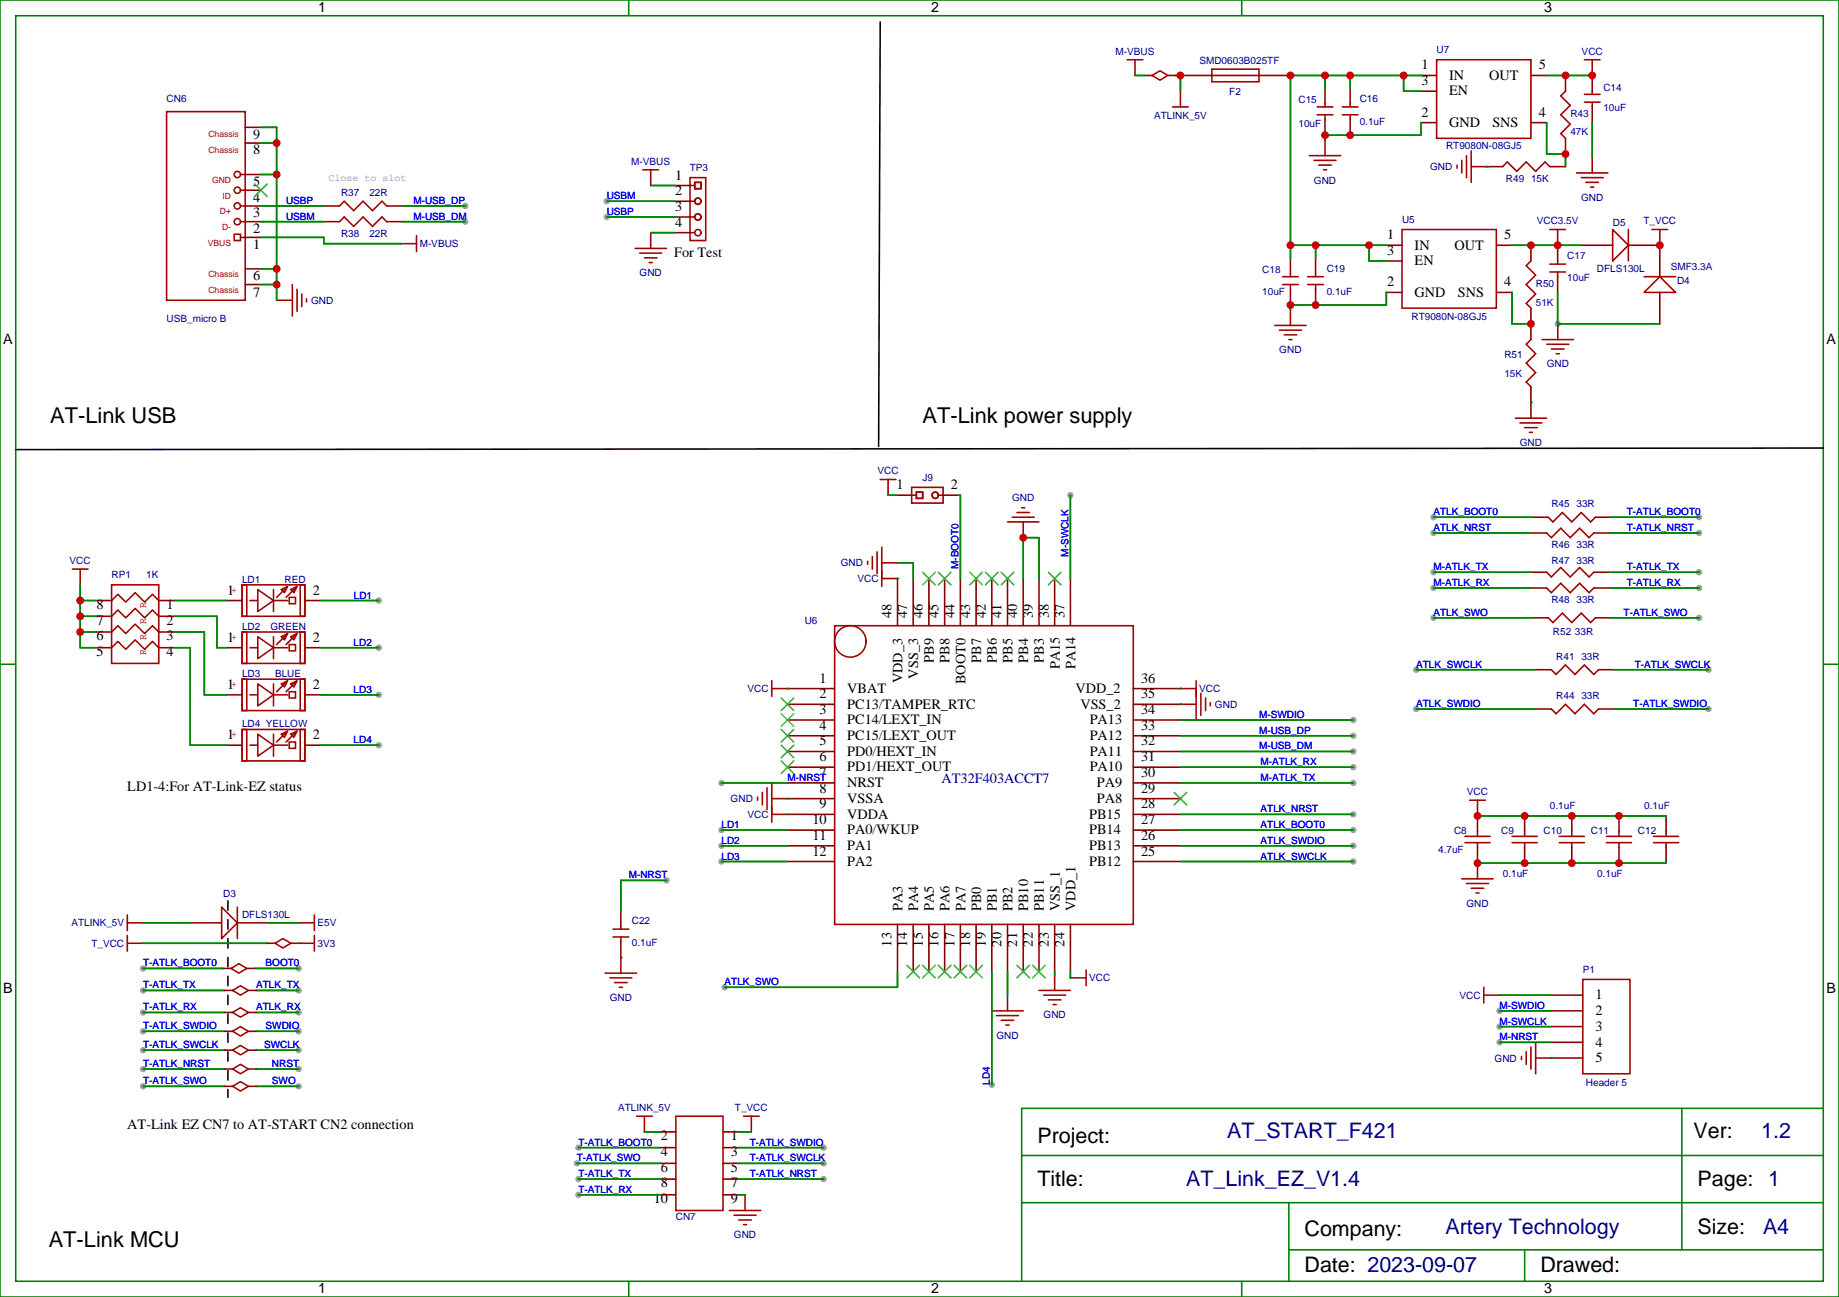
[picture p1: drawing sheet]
<svg xmlns="http://www.w3.org/2000/svg" width="413mm" height="291mm" viewBox="0 0 413 291" stroke-linecap="round" stroke-linejoin="round" font-family="sans-serif">
<g fill="#999">
<circle cx="85" cy="134.8" r=".71"/>
<circle cx="85" cy="145.3" r=".71"/>
<circle cx="85" cy="155.9" r=".71"/>
<circle cx="303.7" cy="168.6" r=".71"/>
<circle cx="303.7" cy="165.1" r=".71"/>
<circle cx="303.7" cy="161.6" r=".71"/>
<circle cx="303.7" cy="182.7" r=".71"/>
<circle cx="303.7" cy="189.8" r=".71"/>
<circle cx="303.7" cy="172.2" r=".71"/>
<circle cx="303.7" cy="175.7" r=".71"/>
<circle cx="303.7" cy="186.3" r=".71"/>
<circle cx="303.7" cy="193.3" r=".71"/>
<circle cx="161.9" cy="175.7" r=".71"/>
<circle cx="149.6" cy="197.6" r=".71"/>
<circle cx="85" cy="167.2" r=".71"/>
<circle cx="383.5" cy="150.3" r=".71"/>
<circle cx="383.5" cy="159.1" r=".71"/>
<circle cx="317.9" cy="150.3" r=".71"/>
<circle cx="317.9" cy="159.1" r=".71"/>
<circle cx="161.9" cy="193.3" r=".71"/>
<circle cx="161.9" cy="189.8" r=".71"/>
<circle cx="161.9" cy="186.3" r=".71"/>
<circle cx="240.2" cy="111.1" r=".71"/>
<circle cx="336.6" cy="226.8" r=".71"/>
<circle cx="336.6" cy="230.4" r=".71"/>
<circle cx="336.6" cy="233.9" r=".71"/>
<circle cx="184.9" cy="257.5" r=".71"/>
<circle cx="184.9" cy="264.6" r=".71"/>
<circle cx="129.8" cy="257.5" r=".71"/>
<circle cx="184.9" cy="261.1" r=".71"/>
<circle cx="129.8" cy="268.1" r=".71"/>
<circle cx="129.8" cy="264.6" r=".71"/>
<circle cx="67" cy="217.3" r=".71"/>
<circle cx="32.1" cy="217.3" r=".71"/>
<circle cx="67" cy="222.2" r=".71"/>
<circle cx="32.1" cy="222.2" r=".71"/>
<circle cx="67" cy="227.2" r=".71"/>
<circle cx="32.1" cy="227.2" r=".71"/>
<circle cx="67" cy="231.4" r=".71"/>
<circle cx="32.1" cy="231.4" r=".71"/>
<circle cx="32.1" cy="235.7" r=".71"/>
<circle cx="67" cy="235.7" r=".71"/>
<circle cx="67" cy="239.9" r=".71"/>
<circle cx="32.1" cy="239.9" r=".71"/>
<circle cx="104.4" cy="46.2" r=".71"/>
<circle cx="104.4" cy="49.7" r=".71"/>
<circle cx="136.2" cy="48.7" r=".71"/>
<circle cx="136.2" cy="45.2" r=".71"/>
<circle cx="129.5" cy="261.1" r=".71"/>
<circle cx="67" cy="243.8" r=".71"/>
<circle cx="162.6" cy="221.5" r=".71"/>
<circle cx="222.6" cy="243.4" r=".71"/>
<circle cx="32.1" cy="243.8" r=".71"/>
<circle cx="381.3" cy="119.6" r=".71"/>
<circle cx="381.4" cy="128.4" r=".71"/>
<circle cx="381.4" cy="131.9" r=".71"/>
<circle cx="321.7" cy="116.1" r=".71"/>
<circle cx="321.7" cy="119.6" r=".71"/>
<circle cx="321.7" cy="128.4" r=".71"/>
<circle cx="321.7" cy="131.9" r=".71"/>
<circle cx="381.4" cy="116.1" r=".71"/>
<circle cx="381.4" cy="138.6" r=".71"/>
<circle cx="321.7" cy="138.6" r=".71"/>
<circle cx="349.6" cy="72.7" r=".71"/>
</g>
<g fill="none" stroke="#a10000" stroke-width=".35">
<path d="M253 13.4h3.5M254.7 13.4v3.5M272 15.5h10.6v2.8h-10.6zM272 16.9h10.6M322.4 13.4h21.2v17.6h-21.2zM355.6 13.4h3.5M357.4 13.4v3.5M37.4 25h17.6v42.4h-17.6zM54 39.2h1M144.3 38.1h3.5M146 38.1v3.5M154.9 39.9h3.5v14.1h-3.5z"/>
<path d="M293.9 34.9h7M294.9 36h5M295.6 25.8h3.6M295.6 24h3.6M296 37h2.8M297 38.1h.7M297.4 23.3v.7M297.4 25.8v1M297.4 31.4v3.5M301.3 25.8h3.5M301.3 24h3.5M303 23.3v.7"/>
<path d="M303 25.8v1M327 37v.7M328.1 36v2.8M329.1 34.9v5M330.2 37.4h3.5M330.2 33.9v7M337.3 37.4l1-1.1 2.1 2.2 2.1-2.2 2.2 2.2 2.1-2.2 1 1.1M351.4 20.5l-1.1 1 2.1 2.1-2.1 2.2 2.1 2.1-2.1 2.1 1.1 1M353.8 38.8h7.1M354.9 39.9h4.9M355.6 22.9h3.5M355.6 21.2h3.5"/>
<path d="M357.4 20.5v.7M357.4 22.9v1.1M357.4 35.3v3.5M52.6 52.6h1.4v1.4h-1.4zM54 42.7h1M54 46.2h1M54 49.7h1M54 53.3h1M76.2 49.7l1.1-1 2.1 2.1 2.1-2.1 2.1 2.1 2.1-2.1 1.1 1M76.2 46.2l1.1-1 2.1 2.1 2.1-2.1 2.1 2.1 2.1-2.1 1.1 1M90 54.7h3.5M93.5 52.9v3.5"/>
<path d="M142.5 55.7h7.1M143.6 56.8h4.9M144.6 57.9h2.9M145.7 58.9h.7M146 52.2v3.5M154.9 41.6h1M154.9 45.2h1M154.9 48.7h1M154.9 52.2h1M155.9 40.9h1.4v1.4h-1.4zM314.7 51.5h21.1v17.6h-21.1zM343.6 58.6l-1.1 1 2.2 2.1-2.2 2.2 2.2 2.1-2.2 2.1 1.1 1"/>
<path d="M347.8 59.3h3.6M347.8 51.5h3.6M349.6 51.5v3.5M349.6 58.6v.7M356 40.9h2.8M357 42h.7M361.9 51.5l3.6 3.5-3.6 3.6zM365.5 51.5v7.1M370.8 51.5h3.5M372.5 51.5v3.5M62.1 67.4h3.5M65.6 63.9v7"/>
<path d="M66.7 64.9v4.9M67.7 66v2.8M68.8 67v.7M286.1 73h7.1M287.2 74.1h4.9M287.9 63.9h3.5M287.9 62.1h3.5M288.2 75.1h2.8M289.3 76.2h.7M289.6 61.4v.7M289.6 63.9v1M289.6 69.5v3.5"/>
<path d="M293.5 63.9h3.5M293.5 62.1h3.5M295.3 61.4v.7M295.3 63.9v1M343.6 76.2l-1.1 1.1 2.2 2.1-2.2 2.1 2.2 2.1-2.2 2.1 1.1 1.1M346.1 76.2h7.1M347.2 77.3h4.9M347.8 61h3.6M348.2 78.3h2.8M349.3 79.4h.7M349.6 61v1.1M349.6 72.7v3.5"/>
<path d="M369 65.6l3.5-3.5 3.6 3.5zM369 62.1h7.1M340.1 93.8h7M341.1 94.9h5M342.2 96h2.8M343.3 97h.7M343.6 90.3v3.5M197.6 107.6h3.5M199.3 107.6v3.5M204.6 109.4h7.1v3.5h-7.1zM204.6 111.1h1.1M205.7 110.4h1.4v1.4h-1.4z"/>
<path d="M210.6 111.1h1.1M226.1 117.1h7.1M227.2 116.1h4.9M228.2 115h2.9M229.3 113.9h.7M229.7 117.1v3.5M16.2 127.7h3.6M18 127.7v3.5M25 131.2h10.6v17.7h-10.6zM25 134.8l1.5-1.5 1.7 1.8 2.1-2.1 2.2 2.1 1.7-1.8 1.4 1.5M25 138.3l1.5-1.4 1.7 1.7 2.1-2.1 2.2 2.1 1.7-1.7 1.4 1.4M54.3 131.2h14.1v7.1h-14.1z"/>
<path d="M54.3 131.2h1.1v7.1h-1.1zM56.1 134.8h1.8M57.9 132.3l3.5 2.5-3.5 2.4zM61.4 132.3v4.9M61.4 134.8h3.2M63.1 132.3l1.5-.7-.7 1.4zM64.2 131.9l-2.1 2.2M64.9 134.1h1.4v1.4h-1.4zM65.3 132.3l1.4-.7-.7 1.4zM66.3 131.9l-2.1 2.2M67.4 131.2h1v7.1h-1zM194.7 125.9v.7"/>
<path d="M195.8 124.9v2.8M196.8 123.8v5M197.9 129.8h3.5M197.9 122.8v8.8M197.9 126.3h3.5M25 141.8l1.5-1.4 1.7 1.8 2.1-2.1 2.2 2.1 1.7-1.8 1.4 1.4M25 145.3l1.5-1.4 1.7 1.8 2.1-2.1 2.2 2.1 1.7-1.8 1.4 1.4M54.3 141.8h14.1v7.1h-14.1zM54.3 141.8h1.1v7.1h-1.1zM54.3 152.4h14.1v7.1h-14.1zM54.3 152.4h1.1v7.1h-1.1zM56.1 145.3h1.8"/>
<path d="M56.1 155.9h1.8M57.9 142.9l3.5 2.4-3.5 2.5zM57.9 153.5l3.5 2.4-3.5 2.5zM61.4 142.9v4.9M61.4 153.5v4.9M61.4 145.3h3.2M61.4 155.9h3.2M63.1 142.9l1.5-.7-.7 1.4zM63.1 153.5l1.5-.7-.7 1.4zM64.2 142.5l-2.1 2.1M64.2 153.1l-2.1 2.1M64.9 144.6h1.4v1.4h-1.4z"/>
<path d="M64.9 155.2h1.4v1.4h-1.4zM65.3 142.9l1.4-.7-.7 1.4zM65.3 153.5l1.4-.7-.7 1.4zM66.3 142.5l-2.1 2.1M66.3 153.1l-2.1 2.1M67.4 141.8h1v7.1h-1zM67.4 152.4h1v7.1h-1zM173.2 154.5h3.5M173.2 152.8v3.5M187.3 140.4h67.1v67h-67.1zM264.9 154.5h3.6M264.9 158h3.6"/>
<path d="M268.5 152.8v8.8M269.5 155.6v4.9M270.6 156.6v2.9M271.6 157.7v.7M348.2 150.3l1 1 2.2-2.1 2.1 2.1 2.1-2.1 2.1 2.1 1.1-1M348.2 159.1l1 1.1 2.2-2.2 2.1 2.2 2.1-2.2 2.1 2.2 1.1-1.1M54.3 163.7h14.1v7h-14.1zM54.3 163.7h1.1v7h-1.1zM56.1 167.2h1.8M57.9 164.7l3.5 2.5-3.5 2.5zM61.4 164.7v5M61.4 167.2h3.2"/>
<path d="M63.1 164.7l1.5-.7-.7 1.5zM64.2 164.4l-2.1 2.1M64.9 166.5h1.4v1.4h-1.4zM65.3 164.7l1.4-.7-.7 1.5zM66.3 164.4l-2.1 2.1M67.4 163.7h1v7h-1zM170 178.9v.7M171.1 177.8v2.8M172.2 176.7v5M173.2 175.7v8.8M173.2 179.2h3.5M329.8 179.6h3.6"/>
<path d="M331.6 179.6v3.5M173.2 182.7h3.5M339.4 187.7h5.6M339.4 189.1h5.6M342.2 186.6v1.1M342.2 189.1v1M350 187.7h5.6M350 189.1h5.6M352.8 186.6v1.1M352.8 189.1v1M360.5 187.7h5.7M360.5 189.1h5.7"/>
<path d="M363.4 186.6v1.1M363.4 189.1v1M371.1 187.7h5.7M371.1 189.1h5.7M373.9 186.6v1.1M373.9 189.1v1M28.6 211.7h3.5M28.6 205.3v3.5M28.6 209.9v3.5M28.6 207.1h3.5M49.7 203.6l3.6 3.5-3.6 3.5zM53.3 203.6v7"/>
<path d="M67 211.7h3.6M67 207.1h3.6M70.6 205.3v3.5M70.6 209.9v3.5M135.8 218.4h7.1M136.9 219.4h4.9M137.6 210.3h3.5M137.6 208.5h3.5M139.3 207.8v.7M139.3 210.3v1M139.3 214.8v3.6M236.7 218.7v3.5"/>
<path d="M240.2 219.4h3.6M243.8 217.7v3.5M355.2 219.8h10.6v21.1h-10.6zM137.9 220.5h2.9M139 221.5h.7M222.6 226.8h7.1M223.7 227.9h4.9M224.7 229h2.8M225.8 230h.7M226.1 223.3v3.5M233.2 222.2h7M234.2 223.3h5"/>
<path d="M235.3 224.4h2.8M236.4 225.4h.7M333 223.3h3.5M333 221.5v3.6M341.5 237.1v.7M342.5 236v2.8M343.6 234.9v5M344.7 237.4h3.5M344.7 233.9v7M142.9 250.5h3.5M144.6 250.5v3.5M151.7 250.5h10.6v21.1h-10.6z"/>
<path d="M166.9 250.5h3.5M168.6 250.5v3.5M163.7 271.6h7M164.7 272.7h5M165.8 273.8h2.8M166.9 274.8h.7M167.2 268.1v3.5"/>
<circle cx="53.3" cy="39.2" r=".71"/>
<circle cx="53.3" cy="42.7" r=".71"/>
<circle cx="53.3" cy="46.2" r=".71"/>
<circle cx="53.3" cy="49.7" r=".71"/>
<circle cx="156.6" cy="45.2" r=".71"/>
<circle cx="156.6" cy="48.7" r=".71"/>
<circle cx="156.6" cy="52.2" r=".71"/>
<circle cx="209.9" cy="111.1" r=".71"/>
<circle cx="190.9" cy="143.9" r="3.5"/>
</g>
<g fill="none" stroke="#870000" stroke-width=".35">
<path d="M254.7 16.9h.1M264.9 16.9h7.1M282.6 16.9h7M297.4 19.8v3.5M303 19.8v3.5M318.9 16.9h3.5M343.6 16.9h3.5M351.4 16.9v3.6M357.4 16.9h.1M357.4 16.9v3.6M55 32.1h3.6M55 28.6h3.6"/>
<path d="M55 39.2h3.6M297.4 31.4h.1M297.4 26.8v3.5M303 26.8v3.5M318.9 27.5h3.5M318.9 20.5h3.5M333.7 37.4h3.6M333.7 37.4h.1M343.6 27.5h3.5M347.8 37.4h3.6M351.4 31v3.6M357.4 35.3h.1"/>
<path d="M357.4 24v3.5M55 53.3h3.6M55 49.7h3.6M55 46.2h3.6M55 42.7h3.6M72.7 49.7h3.5M72.7 46.2h3.5M86.8 49.7h3.5M86.8 46.2h3.5M90 54.7h.1M146 52.2h.1M146 41.6h.1"/>
<path d="M151.3 41.6h3.6M151.3 45.2h3.6M151.3 48.7h3.6M151.3 52.2h3.6M289.6 57.9v3.5M295.3 57.9v3.5M311.1 55h3.6M311.1 58.6h3.6M335.8 55h3.6M343.6 55v3.6M349.6 55v3.6M349.6 55h.1"/>
<path d="M354.9 55h7M365.5 55h7v7.1M55 60.3h3.6M55 63.9h3.6M62.1 67.4h.1M289.6 69.5h.1M289.6 64.9v3.5M295.3 64.9v3.5M311.1 65.6h3.6M335.8 65.6h3.6M343.6 69.1v7.1M349.6 62.1v3.5"/>
<path d="M349.6 72.7h.1M372.5 65.6v7.1M343.6 90.3h.1M343.6 86.8v3.5M199.3 111.1h.1M201.1 111.1h3.5M211.7 111.1h3.5M18 131.2h.1M21.5 134.8h3.5M21.5 138.3h3.5M35.6 134.8h3.6M35.6 138.3h3.6"/>
<path d="M50.8 134.8h3.5M68.4 134.8h3.6M201.4 126.3h.1M201.4 129.8v10.6M205 129.8v10.6M208.5 129.8v10.6M212 129.8v10.6M215.5 129.8v10.6M219.1 129.8v10.6M222.6 129.8v10.6M226.1 129.8v10.6M229.7 120.6h.1"/>
<path d="M229.7 129.8v10.6M233.2 129.8v10.6M236.7 129.8v10.6M240.2 129.8v10.6M21.5 145.3h3.5M21.5 141.8h3.5M35.6 145.3h3.6M35.6 141.8h3.6M50.8 145.3h3.5M50.8 155.9h3.5M68.4 145.3h3.6M68.4 155.9h3.6"/>
<path d="M176.7 154.5h.1M176.7 154.5h10.6M176.7 158h10.6M254.4 154.5h10.5M254.4 158h10.5M264.9 154.5h.1M264.9 158h.1M344.7 150.3h3.5M344.7 159.1h3.5M358.8 150.3h3.5M358.8 159.1h3.5M50.8 167.2h3.5"/>
<path d="M68.4 167.2h3.6M176.7 179.2h.1M176.7 161.6h10.6M176.7 165.1h10.6M176.7 168.6h10.6M176.7 172.2h10.6M176.7 175.7h10.6M176.7 179.2h10.6M254.4 161.6h10.5M254.4 165.1h10.5M254.4 168.6h10.5M254.4 172.2h10.5"/>
<path d="M254.4 175.7h10.5M254.4 179.2h10.5M176.7 182.7h.1M176.7 182.7h10.6M176.7 186.3h10.6M176.7 189.8h10.6M176.7 193.3h10.6M254.4 182.7h10.5M254.4 186.3h10.5M254.4 189.8h10.5M254.4 193.3h10.5M331.6 183.1h.1"/>
<path d="M342.2 183.1v3.5M342.2 190.1v3.6M352.8 183.1v3.5M352.8 190.1v3.6M363.4 183.1v3.5M363.4 190.1v3.6M373.9 183.1v3.5M373.9 190.1v3.6M32.1 207.1h.1M32.1 211.7h.1M42.7 207.1h7M53.3 207.1h7"/>
<path d="M67 207.1h.1M67 211.7h.1M139.3 214.8h.1M139.3 204.3v3.5M139.3 211.3v3.5M201.4 207.4v10.6M205 207.4v10.6M208.5 207.4v10.6M212 207.4v10.6M215.5 207.4v10.6M219.1 207.4v10.6M222.6 207.4v10.6"/>
<path d="M226.1 207.4v10.6M229.7 207.4v10.6M233.2 207.4v10.6M236.7 218.7h.1M236.7 207.4v10.6M240.2 207.4v10.6M240.2 219.4h.1M226.1 223.3h.1M336.5 223.3h.1M348.2 237.4h.1M348.2 223.3h7M348.2 226.8h7"/>
<path d="M348.2 230.4h7M348.2 233.9h7M348.2 237.4h7M144.6 254h.1M148.2 254h3.5M148.2 257.5h3.5M162.3 254h3.5M162.3 257.5h3.5M168.6 254h.1M148.2 261.1h3.5M148.2 264.6h3.5M148.2 268.1h3.5"/>
<path d="M162.3 261.1h3.5M162.3 264.6h3.5M162.3 268.1h3.5M167.2 268.1h.1"/>
</g>
<g fill="none" stroke="#3c3" stroke-width=".35">
<path d="M57.1 41.3l2.9 2.8M60 41.3l-2.9 2.8M207.1 128.4l2.8 2.8M209.9 128.4l-2.8 2.8M210.6 128.4l2.8 2.8M213.4 128.4l-2.8 2.8M217.7 128.4l2.8 2.8M220.5 128.4l-2.8 2.8M221.2 128.4l2.8 2.8M224 128.4l-2.8 2.8M224.7 128.4l2.8 2.8M227.5 128.4l-2.8 2.8"/>
<path d="M235.3 128.4l2.8 2.8M238.1 128.4l-2.8 2.8M175.3 156.6l2.9 2.9M178.2 156.6l-2.9 2.9M175.3 160.2l2.9 2.8M175.3 163.7l2.9 2.8M175.3 167.2l2.9 2.8M175.3 170.7l2.9 2.9M178.2 160.2l-2.9 2.8M178.2 163.7l-2.9 2.8M178.2 167.2l-2.9 2.8M178.2 170.7l-2.9 2.9"/>
<path d="M263.5 177.8l2.8 2.8M266.3 177.8l-2.8 2.8M203.6 216.6l2.8 2.8M206.4 216.6l-2.8 2.8M207.1 216.6l2.8 2.8M209.9 216.6l-2.8 2.8M210.6 216.6l2.8 2.8M213.4 216.6l-2.8 2.8M214.1 216.6l2.9 2.8M217 216.6l-2.9 2.8M217.7 216.6l2.8 2.8M220.5 216.6l-2.8 2.8"/>
<path d="M228.2 216.6l2.9 2.8M231.1 216.6l-2.9 2.8M231.8 216.6l2.8 2.8M234.6 216.6l-2.8 2.8"/>
</g>
<path d="M51.2 202.1v44.1" fill="none" stroke="#000" stroke-width=".35" stroke-dasharray="2.1 2.1"/>
<g fill="none" stroke="#008700" stroke-width=".35">
<path d="M297.4 16.9v2.9M303 16.9v2.9M315 16.9v3.6h3.9M318.9 16.9h-29.3v41M347.1 16.9h10.3M58.6 39.2h3.5M58.6 28.6h3.5v38.8M58.6 32.1h3.5M318.9 27.5v2.8h-21.5v1.1M347.1 27.5v7.1h4.3v2.8M357.4 27.5v7.8M58.6 49.7h14.1"/>
<path d="M58.6 46.2h14.1M58.6 53.3h14.1v1.4h17.3M90.3 49.7h14.1M90.3 46.2h14.1M136.2 48.7h15.1M136.2 45.2h15.1M146 41.6h5.3M146 52.2h5.3M289.6 55h21.5M295.3 55v2.9M307.3 55v3.6h3.8M339.4 55h15.5"/>
<path d="M58.6 63.9h3.5M58.6 60.3h3.5M311.1 65.6v2.8h-21.5v1.1M339.4 65.6v7.1h4.2M349.6 65.6v7.1h22.9M215.2 111.1h.3v18.7M240.2 111.1v18.7M18 131.2v14.1h3.5M18 138.3h3.5M18 134.8h3.5M39.2 138.3h9.5v7h2.1M39.2 134.8h11.6"/>
<path d="M72 134.8h13M201.4 126.3h3.6v3.5M229.7 129.8v-9.2h3.5v9.2M18 141.8h3.5M39.2 141.8h6.7v14.1h4.9M39.2 145.3h3.5v21.9h8.1M72 145.3h13M72 155.9h13M317.9 150.3h26.8M317.9 159.1h26.8M362.3 150.3h21.2M362.3 159.1h21.2"/>
<path d="M72 167.2h13M161.9 175.7h14.8M264.9 168.6h38.8M264.9 165.1h38.8M264.9 161.6h38.8M264.9 172.2h38.8M264.9 175.7h38.8M149.6 197.6h-10.3v6.7M161.9 189.8h14.8M161.9 186.3h14.8M161.9 193.3h14.8M264.9 182.7h38.8"/>
<path d="M264.9 189.8h38.8M264.9 186.3h38.8M264.9 193.3h38.8M32.1 211.7h27.9M32.1 217.3h18M32.1 207.1h10.6M57.1 217.3h9.9M60.3 207.1h6.7M201.4 218v3.5h-38.8M222.6 218v25.4M226.1 218v5.3M236.7 218v.7"/>
<path d="M240.2 218v1.4M32.1 222.2h18.3M32.1 227.2h18.3M32.1 231.4h18.3M32.1 235.7h18.3M32.1 239.9h18.3M57.5 222.2h9.5M57.5 227.2h9.5M57.5 231.4h9.5M57.5 235.7h9.5M57.5 239.9h9.5M336.5 223.3h11.7"/>
<path d="M336.5 226.8h11.7M336.5 230.4h11.7M336.5 233.9h11.7M57.5 243.8h9.5M129.8 257.5h18.4M144.6 254h3.6M165.8 257.5h19.1M165.8 254h2.8M129.5 261.1h18.7M129.8 264.6h18.4M129.8 268.1h18.4M165.8 264.6h19.1"/>
<path d="M165.8 261.1h19.1M165.8 268.1h1.4"/>
</g>
<g fill="#008700">
<circle cx="348.2" cy="237.4" r=".18"/>
<circle cx="201.4" cy="129.8" r=".18"/>
<circle cx="264.9" cy="154.5" r=".18"/>
<circle cx="264.9" cy="158" r=".18"/>
<circle cx="139.3" cy="214.8" r=".18"/>
<circle cx="176.7" cy="154.5" r=".18"/>
<circle cx="372.5" cy="55" r=".18"/>
<circle cx="343.6" cy="90.3" r=".18"/>
<circle cx="333.7" cy="37.4" r=".18"/>
</g>
<path d="M32.1 243.8h18.3" fill="none" stroke="#008700" stroke-width=".35"/>
<g fill="#008700">
<circle cx="176.7" cy="182.7" r=".18"/>
<circle cx="176.7" cy="179.2" r=".18"/>
</g>
<path d="M263.2 24h3.5M264.9 20.5v3.5M61.7 211.7l1.8-1.1 1.8 1.1-1.8 1z" fill="none" stroke="#a10000" stroke-width=".35"/>
<path d="M264.9 20.5h.1M60 211.7h1.7M65.3 211.7h1.7" fill="none" stroke="#870000" stroke-width=".35"/>
<circle cx="67" cy="211.7" r=".18" fill="#008700"/>
<g fill="none" stroke="#a10000" stroke-width=".35">
<path d="M258.6 16.9l1.7-1 1.8 1-1.8 1.1zM347.1 119.6l1.1 1 2.1-2.1 2.1 2.1 2.1-2.1 2.2 2.1 1-1M347.5 116.1l1 1 2.2-2.1 2.1 2.1 2.1-2.1 2.1 2.1 1.1-1M347.1 128.4l1.1 1.1 2.1-2.1 2.1 2.1 2.1-2.1 2.2 2.1 1-1.1M347.1 131.9l1.1 1.1 2.1-2.1 2.1 2.1 2.1-2.1 2.2 2.1 1-1.1M347.5 138.6l1 1.1 2.2-2.1 2.1 2.1 2.1-2.1 2.1 2.1 1.1-1.1M328.1 197.2h7M328.8 187.7h5.6M328.8 189.1h5.6M329.1 198.3h5M330.2 199.3h2.8M331.6 186.6v1.1"/>
<path d="M331.6 189.1v1M331.6 193.7v3.5M51.9 217.3l1.7-1 1.8 1-1.8 1.1zM331.3 200.4h.7M52.2 222.2l1.8-1 1.7 1-1.7 1.1zM52.2 227.2l1.8-1.1 1.7 1.1-1.7 1zM52.2 231.4l1.8-1 1.7 1-1.7 1.1zM52.2 235.7l1.8-1.1 1.7 1.1-1.7 1zM52.2 239.9l1.8-1.1 1.7 1.1-1.7 1zM52.2 243.8l1.8-1.1 1.7 1.1-1.7 1z"/>
</g>
<g fill="none" stroke="#870000" stroke-width=".35">
<path d="M256.8 16.9h1.8M262.1 16.9h1.8M343.6 119.6h3.5M344 116.1h3.5M357.7 119.6h3.5M358.1 116.1h3.5M343.6 128.4h3.5M343.6 131.9h3.5M344 138.6h3.5M357.7 128.4h3.5M357.7 131.9h3.5M358.1 138.6h3.5"/>
<path d="M331.6 193.7h.1M331.6 183.1v3.5M331.6 190.1v3.6M50.1 217.3h1.8M55.4 217.3h1.7M50.4 222.2h1.8M50.4 227.2h1.8M50.4 231.4h1.8M50.4 235.7h1.8M50.4 239.9h1.8M55.7 222.2h1.8M55.7 227.2h1.8"/>
<path d="M55.7 231.4h1.8M55.7 235.7h1.8M55.7 239.9h1.8M50.4 243.8h1.8M55.7 243.8h1.8"/>
</g>
<g fill="none" stroke="#008700" stroke-width=".35">
<path d="M254.7 16.9h2.1M263.9 16.9h1v3.6M199.3 111.1h1.8M321.7 119.6h21.9M321.7 116.1h22.3M361.2 119.6h20.1M361.6 116.1h19.8M321.7 128.4h21.9M321.7 131.9h21.9M321.7 138.6h22.3M361.2 128.4h20.2M361.2 131.9h20.2"/>
<path d="M361.6 138.6h19.8M331.6 183.1h42.3M331.6 193.7h42.3"/>
</g>
<g fill="none" stroke="#008000" stroke-width=".35">
<path d="M0 0h412.7v291h-412.7zM3.5 3.5h405.7v284h-405.7zM141.1 0v3.5M278.7 0v3.5M0 149h3.5M409.2 149h3.5M377.5 248.7v31.8M409.2 259.3h-179.9v10.6M409.2 248.7h-179.9v10.6M289.3 269.9v17.6M409.2 269.9h-179.9v17.6M141.1 287.5v3.5"/>
<path d="M278.7 287.5v3.5M289.3 280.5h119.9M342.2 280.5v7"/>
</g>
<path d="M197.6 4.9l-.4 95.3M409.2 100.5l-405.7 .4" fill="none" stroke="#000" stroke-width=".35"/>
<g fill="#c00">
<circle cx="18" cy="141.8" r=".88"/>
<circle cx="18" cy="138.3" r=".88"/>
<circle cx="18" cy="134.8" r=".88"/>
<circle cx="307.3" cy="55" r=".88"/>
<circle cx="295.3" cy="55" r=".88"/>
<circle cx="289.6" cy="55" r=".88"/>
<circle cx="315" cy="16.9" r=".88"/>
<circle cx="303" cy="16.9" r=".88"/>
<circle cx="297.4" cy="16.9" r=".88"/>
<circle cx="289.6" cy="16.9" r=".88"/>
<circle cx="303" cy="30.3" r=".88"/>
<circle cx="297.4" cy="30.3" r=".88"/>
<circle cx="351.4" cy="16.9" r=".88"/>
<circle cx="357.4" cy="16.9" r=".88"/>
<circle cx="295.3" cy="68.4" r=".88"/>
<circle cx="289.6" cy="68.4" r=".88"/>
<circle cx="343.6" cy="55" r=".88"/>
<circle cx="349.6" cy="55" r=".88"/>
<circle cx="229.7" cy="120.6" r=".88"/>
<circle cx="62.1" cy="63.9" r=".88"/>
<circle cx="62.1" cy="39.2" r=".88"/>
<circle cx="62.1" cy="32.1" r=".88"/>
<circle cx="62.1" cy="60.3" r=".88"/>
<circle cx="343.6" cy="72.7" r=".88"/>
<circle cx="351.4" cy="34.6" r=".88"/>
<circle cx="372.5" cy="55" r=".88"/>
<circle cx="264.9" cy="16.9" r=".88"/>
<circle cx="363.4" cy="183.1" r=".88"/>
<circle cx="352.8" cy="183.1" r=".88"/>
<circle cx="342.2" cy="183.1" r=".88"/>
<circle cx="331.6" cy="183.1" r=".88"/>
<circle cx="331.6" cy="193.7" r=".88"/>
<circle cx="342.2" cy="193.7" r=".88"/>
<circle cx="352.8" cy="193.7" r=".88"/>
<circle cx="363.4" cy="193.7" r=".88"/>
</g>
<g font-size="4.9">
<text x="11.3" y="95">AT-Link USB</text>
<text x="207.1" y="95">AT-Link power supply</text>
<text x="10.9" y="279.9">AT-Link MCU</text>
</g>
<g font-size="4.8">
<text x="232.8" y="256.6">Project:</text>
<text x="380.1" y="255.4">Ver:</text>
<text x="232.8" y="266">Title:</text>
<text x="381" y="266">Page: 1</text>
<text x="292.8" y="277.4">Company:</text>
<text x="381" y="277">Size:</text>
<text x="292.8" y="285.4">Date: 2023-09-07</text>
<text x="345.7" y="285.4">Drawed:</text>
</g>
<g font-size="4.8" fill="#000080">
<text x="275.5" y="255.4">AT_START_F421</text>
<text x="395.3" y="255.4">1.2</text>
<text x="266.2" y="266">AT_Link_EZ_V1.4</text>
<text x="324.4" y="277">Artery Technology</text>
<text x="395.7" y="277">A4</text>
</g>
<g font-size="3.2">
<text x="71.4" y="2.7">1</text>
<text x="209" y="2.7">2</text>
<text x="346.6" y="2.7">3</text>
<text x="319.1" y="15.6">1</text>
<text x="325.3" y="17.9">IN</text>
<text x="334.2" y="17.9">OUT</text>
<text x="345.4" y="15.6">5</text>
<text x="319.1" y="19.1">3</text>
<text x="325.3" y="21.4">EN</text>
<text x="319.1" y="26.2">2</text>
<text x="325.3" y="28.5">GND</text>
<text x="334.9" y="28.5">SNS</text>
<text x="345.4" y="26.2">4</text>
<text x="56.8" y="34.6">8</text>
<text x="56.8" y="31.1">9</text>
<text x="56.8" y="41.7">5</text>
<text x="151.5" y="40.3">1</text>
<text x="56.8" y="45.2">4</text>
<text x="151.5" y="43.8">2</text>
<text x="151.5" y="47.3">3</text>
<text x="56.8" y="52.3">2</text>
<text x="56.8" y="48.7">3</text>
<text x="151.5" y="50.9">4</text>
<text x="311.3" y="53.7">1</text>
<text x="337.6" y="53.7">5</text>
<text x="56.8" y="55.8">1</text>
<text x="151.3" y="57.6">For Test</text>
<text x="311.3" y="57.2">3</text>
<text x="317.5" y="56">IN</text>
<text x="317.5" y="59.5">EN</text>
<text x="326.4" y="56">OUT</text>
<text x="56.8" y="62.9">6</text>
<text x="311.3" y="64.3">2</text>
<text x="337.6" y="64.3">4</text>
<text x="56.8" y="66.7">7</text>
<text x="317.5" y="66.6">GND</text>
<text x="327.2" y="66.6">SNS</text>
<text x=".7" y="77.3">A</text>
<text x="409.9" y="77.3">A</text>
<text x="201.2" y="109.8">1</text>
<text x="213.4" y="109.8">2</text>
<text x="21.7" y="136.6">8</text>
<text x="37.4" y="136.6">1</text>
<text x="51" y="133.4">1</text>
<text x="70.2" y="133.4">2</text>
<text x="21.7" y="143.7">6</text>
<text x="21.7" y="140.1">7</text>
<text x="37.4" y="140.1">2</text>
<text x="37.4" y="143.7">3</text>
<text x="51" y="144">1</text>
<text x="70.2" y="144">2</text>
<text x="200.1" y="138.6" transform="rotate(-90 200.1 138.6)">48</text>
<text x="203.6" y="138.6" transform="rotate(-90 203.6 138.6)">47</text>
<text x="207.1" y="138.6" transform="rotate(-90 207.1 138.6)">46</text>
<text x="210.7" y="138.6" transform="rotate(-90 210.7 138.6)">45</text>
<text x="214.2" y="138.6" transform="rotate(-90 214.2 138.6)">44</text>
<text x="217.7" y="138.6" transform="rotate(-90 217.7 138.6)">43</text>
<text x="221.3" y="138.6" transform="rotate(-90 221.3 138.6)">42</text>
<text x="224.8" y="138.6" transform="rotate(-90 224.8 138.6)">41</text>
<text x="228.3" y="138.6" transform="rotate(-90 228.3 138.6)">40</text>
<text x="231.8" y="138.6" transform="rotate(-90 231.8 138.6)">39</text>
<text x="235.4" y="138.6" transform="rotate(-90 235.4 138.6)">38</text>
<text x="238.9" y="138.6" transform="rotate(-90 238.9 138.6)">37</text>
<text x="21.7" y="147.2">5</text>
<text x="37.4" y="147.2">4</text>
<text x="209.6" y="148.7" transform="rotate(-90 209.6 148.7)">PB9</text>
<text x="213.1" y="148.7" transform="rotate(-90 213.1 148.7)">PB8</text>
<text x="220.2" y="148.7" transform="rotate(-90 220.2 148.7)">PB7</text>
<text x="223.7" y="148.7" transform="rotate(-90 223.7 148.7)">PB6</text>
<text x="227.3" y="148.7" transform="rotate(-90 227.3 148.7)">PB5</text>
<text x="230.8" y="148.7" transform="rotate(-90 230.8 148.7)">PB4</text>
<text x="234.3" y="148.7" transform="rotate(-90 234.3 148.7)">PB3</text>
<text x="51" y="154.6">1</text>
<text x="70.2" y="154.6">2</text>
<text x="184" y="153.2">1</text>
<text x="190.1" y="155.5">VBAT</text>
<text x="202.6" y="153.4" transform="rotate(-90 202.6 153.4)">VDD_3</text>
<text x="206.1" y="152.3" transform="rotate(-90 206.1 152.3)">VSS_3</text>
<text x="216.7" y="153.5" transform="rotate(-90 216.7 153.5)">BOOT0</text>
<text x="237.8" y="150.2" transform="rotate(-90 237.8 150.2)">PA15</text>
<text x="241.4" y="150.2" transform="rotate(-90 241.4 150.2)">PA14</text>
<text x="241.4" y="155.5">VDD_2</text>
<text x="256.1" y="153.2">36</text>
<text x="184" y="156.7">2</text>
<text x="184" y="160.2">3</text>
<text x="190.1" y="159">PC13/TAMPER_RTC</text>
<text x="242.5" y="159">VSS_2</text>
<text x="256.1" y="160.2">34</text>
<text x="256.1" y="156.7">35</text>
<text x="51" y="165.9">1</text>
<text x="70.2" y="165.9">2</text>
<text x="184" y="163.8">4</text>
<text x="184" y="167.3">5</text>
<text x="190.1" y="162.5">PC14/LEXT_IN</text>
<text x="190.1" y="166.1">PC15/LEXT_OUT</text>
<text x="244.6" y="162.5">PA13</text>
<text x="244.6" y="166.1">PA12</text>
<text x="256.1" y="163.8">33</text>
<text x="256.1" y="167.3">32</text>
<text x="184" y="170.8">6</text>
<text x="190.1" y="169.6">PD0/HEXT_IN</text>
<text x="190.1" y="173.1">PD1/HEXT_OUT</text>
<text x="244.6" y="169.6">PA11</text>
<text x="244.6" y="173.1">PA10</text>
<text x="256.1" y="170.8">31</text>
<text x="28.6" y="177.5">LD1-4:For AT-Link-EZ status</text>
<text x="184" y="174.3">7</text>
<text x="184" y="177.9">8</text>
<text x="190.1" y="176.6">NRST</text>
<text x="246.2" y="176.6">PA9</text>
<text x="256.1" y="174.3">30</text>
<text x="256.1" y="177.9">29</text>
<text x="182.4" y="184.9">10</text>
<text x="184" y="181.4">9</text>
<text x="190.1" y="180.2">VSSA</text>
<text x="190.1" y="183.7">VDDA</text>
<text x="244.4" y="183.7">PB15</text>
<text x="246.2" y="180.2">PA8</text>
<text x="256.1" y="181.4">28</text>
<text x="256.1" y="184.9">27</text>
<text x="182.4" y="188.4">11</text>
<text x="182.4" y="192">12</text>
<text x="190.1" y="187.2">PA0/WKUP</text>
<text x="190.1" y="190.8">PA1</text>
<text x="244.4" y="187.2">PB14</text>
<text x="244.4" y="190.8">PB13</text>
<text x="256.1" y="188.4">26</text>
<text x="256.1" y="192">25</text>
<text x="190.1" y="194.3">PA2</text>
<text x="244.4" y="194.3">PB12</text>
<text x="202.6" y="204.5" transform="rotate(-90 202.6 204.5)">PA3</text>
<text x="206.1" y="204.5" transform="rotate(-90 206.1 204.5)">PA4</text>
<text x="209.6" y="204.5" transform="rotate(-90 209.6 204.5)">PA5</text>
<text x="213.1" y="204.5" transform="rotate(-90 213.1 204.5)">PA6</text>
<text x="216.7" y="204.5" transform="rotate(-90 216.7 204.5)">PA7</text>
<text x="220.2" y="204.5" transform="rotate(-90 220.2 204.5)">PB0</text>
<text x="223.7" y="204.5" transform="rotate(-90 223.7 204.5)">PB1</text>
<text x="227.3" y="204.5" transform="rotate(-90 227.3 204.5)">PB2</text>
<text x="230.8" y="204.5" transform="rotate(-90 230.8 204.5)">PB10</text>
<text x="234.3" y="204.5" transform="rotate(-90 234.3 204.5)">PB11</text>
<text x="237.8" y="204.5" transform="rotate(-90 237.8 204.5)">VSS_1</text>
<text x="241.4" y="204.5" transform="rotate(-90 241.4 204.5)">VDD_1</text>
<text x="200.1" y="212.4" transform="rotate(-90 200.1 212.4)">13</text>
<text x="203.6" y="212.4" transform="rotate(-90 203.6 212.4)">14</text>
<text x="207.1" y="212.4" transform="rotate(-90 207.1 212.4)">15</text>
<text x="210.7" y="212.4" transform="rotate(-90 210.7 212.4)">16</text>
<text x="214.2" y="212.4" transform="rotate(-90 214.2 212.4)">17</text>
<text x="217.7" y="212.4" transform="rotate(-90 217.7 212.4)">18</text>
<text x="221.3" y="212.4" transform="rotate(-90 221.3 212.4)">19</text>
<text x="224.8" y="212.4" transform="rotate(-90 224.8 212.4)">20</text>
<text x="228.3" y="212.4" transform="rotate(-90 228.3 212.4)">21</text>
<text x="231.8" y="212.4" transform="rotate(-90 231.8 212.4)">22</text>
<text x="235.4" y="212.4" transform="rotate(-90 235.4 212.4)">23</text>
<text x="238.9" y="212.4" transform="rotate(-90 238.9 212.4)">24</text>
<text x=".7" y="222.8">B</text>
<text x="358.1" y="224.3">1</text>
<text x="358.1" y="227.8">2</text>
<text x="409.9" y="222.8">B</text>
<text x="358.1" y="231.3">3</text>
<text x="358.1" y="234.9">4</text>
<text x="358.1" y="238.4">5</text>
<text x="28.6" y="253.4">AT-Link EZ CN7 to AT-START CN2 connection</text>
<text x="148.3" y="255.9">2</text>
<text x="164" y="255.9">1</text>
<text x="148.3" y="259.4">4</text>
<text x="148.3" y="262.9">6</text>
<text x="164" y="259.4">3</text>
<text x="164" y="262.9">5</text>
<text x="146.7" y="270">10</text>
<text x="148.3" y="266.4">8</text>
<text x="164" y="266.4">7</text>
<text x="164" y="270">9</text>
<text x="71.4" y="290.2">1</text>
<text x="209" y="290.2">2</text>
<text x="346.6" y="290.2">3</text>
</g>
<text font-size="3.2" fill="#000080" x="211.3" y="175.7">AT32F403ACCT7</text>
<g font-size="2.2" fill="#000080">
<text x="322.4" y="11.9">U7</text>
<text x="250.4" y="12.3">M-VBUS</text>
<text x="269.2" y="14.4">SMD0603B025TF</text>
<text x="355" y="12.3">VCC</text>
<text x="37.4" y="22.8">CN6</text>
<text x="275.9" y="21.4">F2</text>
<text x="291.4" y="23.2">C15</text>
<text x="305.2" y="22.8">C16</text>
<text x="359.9" y="20.4">C14</text>
<text x="259" y="26.7">ATLINK_5V</text>
<text x="291.4" y="28.5">10uF</text>
<text x="305.2" y="28.1">0.1uF</text>
<text x="352.5" y="26.4">R43</text>
<text x="359.9" y="25">10uF</text>
<text x="324.6" y="33.4">RT9080N-08GJ5</text>
<text x="352.5" y="30.2">47K</text>
<text x="141.7" y="36.9">M-VBUS</text>
<text x="154.8" y="38.4">TP3</text>
<text x="294.9" y="41.2">GND</text>
<text x="321" y="38.2">GND</text>
<text x="338" y="40.8">R49</text>
<text x="343.6" y="40.8">15K</text>
<text x="76.6" y="44">R37</text>
<text x="82.9" y="44">22R</text>
<text x="354.9" y="45.1">GND</text>
<text x="76.6" y="53.2">R38</text>
<text x="82.9" y="53.2">22R</text>
<text x="314.7" y="50">U5</text>
<text x="344.9" y="50.4">VCC3.5V</text>
<text x="362" y="50.7">D5</text>
<text x="368.9" y="50.4">T_VCC</text>
<text x="94.2" y="55.5">M-VBUS</text>
<text x="351.8" y="58.1">C17</text>
<text x="143.6" y="62">GND</text>
<text x="283.3" y="61.3">C18</text>
<text x="297.8" y="60.9">C19</text>
<text x="344.7" y="64.5">R50</text>
<text x="351.8" y="63.1">10uF</text>
<text x="358.4" y="60.9">DFLS130L</text>
<text x="375" y="60.6">SMF3.3A</text>
<text x="376.4" y="63.8">D4</text>
<text x="69.8" y="68.2">GND</text>
<text x="283.3" y="66.2">10uF</text>
<text x="297.8" y="66.2">0.1uF</text>
<text x="316.8" y="71.9">RT9080N-08GJ5</text>
<text x="344.7" y="68.7">51K</text>
<text x="37.4" y="72.2">USB_micro B</text>
<text x="287.1" y="79.3">GND</text>
<text x="337.6" y="80.3">R51</text>
<text x="347.1" y="82.5">GND</text>
<text x="337.6" y="84.6">15K</text>
<text x="341.1" y="100.1">GND</text>
<text x="196.9" y="106.4">VCC</text>
<text x="207.1" y="107.9">J9</text>
<text x="227.2" y="112.4">GND</text>
<text x="348.2" y="113.9">R45</text>
<text x="353.8" y="113.9">33R</text>
<text x="348.2" y="123">R46</text>
<text x="353.8" y="123">33R</text>
<text x="15.6" y="126.6">VCC</text>
<text x="25" y="129.7">RP1</text>
<text x="32.8" y="129.7">1K</text>
<text x="54.3" y="130.8">LD1</text>
<text x="63.9" y="130.8">RED</text>
<text x="188.7" y="127.1">GND</text>
<text x="192.5" y="130.6">VCC</text>
<text x="348.2" y="126.6">R47</text>
<text x="353.8" y="126.6">33R</text>
<text x="348.2" y="135.4">R48</text>
<text x="353.8" y="135.4">33R</text>
<text x="54.3" y="141.4">LD2</text>
<text x="60.7" y="141.4">GREEN</text>
<text x="180.6" y="140">U6</text>
<text x="348.5" y="142.4">R52</text>
<text x="353.5" y="142.4">33R</text>
<text x="349.3" y="148.1">R41</text>
<text x="354.9" y="148.1">33R</text>
<text x="54.3" y="152">LD3</text>
<text x="61.7" y="152">BLUE</text>
<text x="167.8" y="155.3">VCC</text>
<text x="269.2" y="155.3">VCC</text>
<text x="272.7" y="158.8">GND</text>
<text x="349.3" y="156.9">R44</text>
<text x="354.9" y="156.9">33R</text>
<text x="54.3" y="163.2">LD4 YELLOW</text>
<text x="164" y="180">GND</text>
<text x="329.2" y="178.4">VCC</text>
<text x="167.8" y="183.5">VCC</text>
<text x="347.9" y="181.6">0.1uF</text>
<text x="369" y="181.6">0.1uF</text>
<text x="322.8" y="191.5">4.7uF</text>
<text x="326.4" y="187.2">C8</text>
<text x="336.9" y="187.2">C9</text>
<text x="346.5" y="187.2">C10</text>
<text x="357" y="187.2">C11</text>
<text x="367.6" y="187.2">C12</text>
<text x="337.3" y="196.8">0.1uF</text>
<text x="358.5" y="196.8">0.1uF</text>
<text x="50.1" y="201.3">D3</text>
<text x="329.1" y="203.5">GND</text>
<text x="16" y="207.9">ATLINK_5V</text>
<text x="54.3" y="205.9">DFLS130L</text>
<text x="71.3" y="207.9">E5V</text>
<text x="141.8" y="207.3">C22</text>
<text x="20.5" y="212.5">T_VCC</text>
<text x="71.3" y="212.5">3V3</text>
<text x="141.8" y="212.3">0.1uF</text>
<text x="244.5" y="220.2">VCC</text>
<text x="355.2" y="218.3">P1</text>
<text x="136.9" y="224.6">GND</text>
<text x="327.6" y="224.1">VCC</text>
<text x="223.6" y="233.1">GND</text>
<text x="234.2" y="228.5">GND</text>
<text x="335.4" y="238.2">GND</text>
<text x="356" y="243.7">Header 5</text>
<text x="138.7" y="249.3">ATLINK_5V</text>
<text x="164.9" y="249.3">T_VCC</text>
<text x="151.7" y="273.7">CN7</text>
<text x="164.7" y="277.9">GND</text>
</g>
<text font-size="2.2" fill="#f0f" x="73.7" y="40.6">Close to slot</text>
<g font-size="2.2" fill="#00f">
<text x="64.2" y="45.8">USBP</text>
<text x="92.8" y="45.8">M-USB_DP</text>
<text x="136.2" y="44.7">USBM</text>
<text x="64.2" y="49.3">USBM</text>
<text x="92.8" y="49.3">M-USB_DM</text>
<text x="136.2" y="48.2">USBP</text>
<text x="321.7" y="115.6">ATLK_BOOT0</text>
<text x="321.7" y="119.1">ATLK_NRST</text>
<text x="365.1" y="119.1">T-ATLK_NRST</text>
<text x="365.1" y="115.6">T-ATLK_BOOT0</text>
<text x="239.8" y="124.9" transform="rotate(-90 239.8 124.9)">M-SWCLK</text>
<text x="215.1" y="127.7" transform="rotate(-90 215.1 127.7)">M-BOOT0</text>
<text x="321.7" y="128">M-ATLK_TX</text>
<text x="321.7" y="131.5">M-ATLK_RX</text>
<text x="365.1" y="128">T-ATLK_TX</text>
<text x="365.1" y="131.5">T-ATLK_RX</text>
<text x="79.4" y="134.3">LD1</text>
<text x="321.7" y="138.2">ATLK_SWO</text>
<text x="364.4" y="138.2">T-ATLK_SWO</text>
<text x="79.4" y="144.9">LD2</text>
<text x="317.9" y="149.8">ATLK_SWCLK</text>
<text x="366.9" y="149.8">T-ATLK_SWCLK</text>
<text x="79.4" y="155.5">LD3</text>
<text x="282.6" y="161.1">M-SWDIO</text>
<text x="317.9" y="158.7">ATLK_SWDIO</text>
<text x="366.6" y="158.7">T-ATLK_SWDIO</text>
<text x="79.4" y="166.8">LD4</text>
<text x="282.6" y="164.7">M-USB_DP</text>
<text x="282.6" y="168.2">M-USB_DM</text>
<text x="282.9" y="171.7">M-ATLK_RX</text>
<text x="176.7" y="175.2">M-NRST</text>
<text x="282.9" y="175.2">M-ATLK_TX</text>
<text x="161.9" y="185.8">LD1</text>
<text x="282.9" y="182.3">ATLK_NRST</text>
<text x="282.9" y="185.8">ATLK_BOOT0</text>
<text x="161.9" y="189.3">LD2</text>
<text x="282.9" y="189.3">ATLK_SWDIO</text>
<text x="141.1" y="197.1">M-NRST</text>
<text x="161.9" y="192.9">LD3</text>
<text x="282.9" y="192.9">ATLK_SWCLK</text>
<text x="32.1" y="216.9">T-ATLK_BOOT0</text>
<text x="32.1" y="221.8">T-ATLK_TX</text>
<text x="57.5" y="221.8">ATLK_TX</text>
<text x="59.6" y="216.9">BOOT0</text>
<text x="162.6" y="221.1">ATLK_SWO</text>
<text x="32.1" y="226.7">T-ATLK_RX</text>
<text x="57.5" y="226.7">ATLK_RX</text>
<text x="336.5" y="226.4">M-SWDIO</text>
<text x="32.1" y="231">T-ATLK_SWDIO</text>
<text x="59.6" y="231">SWDIO</text>
<text x="336.5" y="229.9">M-SWCLK</text>
<text x="336.5" y="233.4">M-NRST</text>
<text x="32.1" y="235.2">T-ATLK_SWCLK</text>
<text x="32.1" y="239.4">T-ATLK_NRST</text>
<text x="59.3" y="235.2">SWCLK</text>
<text x="61" y="239.4">NRST</text>
<text x="32.1" y="243.3">T-ATLK_SWO</text>
<text x="61" y="243.3">SWO</text>
<text x="222.2" y="243.4" transform="rotate(-90 222.2 243.4)">LD4</text>
<text x="129.8" y="257.1">T-ATLK_BOOT0</text>
<text x="168.3" y="257.1">T-ATLK_SWDIO</text>
<text x="129.5" y="260.6">T-ATLK_SWO</text>
<text x="168.3" y="260.6">T-ATLK_SWCLK</text>
<text x="129.8" y="267.7">T-ATLK_RX</text>
<text x="129.8" y="264.1">T-ATLK_TX</text>
<text x="168.3" y="264.1">T-ATLK_NRST</text>
</g>
<g font-size="2.2" fill="#a00000">
<text x="32.8" y="136.5" transform="rotate(-90 32.8 136.5)">R</text>
<text x="51.9" y="133">+</text>
<text x="32.8" y="143.5" transform="rotate(-90 32.8 143.5)">R</text>
<text x="32.8" y="140" transform="rotate(-90 32.8 140)">R</text>
<text x="51.9" y="143.6">+</text>
<text x="32.8" y="147" transform="rotate(-90 32.8 147)">R</text>
<text x="51.9" y="154.2">+</text>
<text x="51.9" y="165.5">+</text>
</g>
<g font-size="1.9" fill="#a00000">
<text x="46.8" y="30.8">Chassis</text>
<text x="46.8" y="34.3">Chassis</text>
<text x="47.6" y="41">GND</text>
<text x="49.9" y="44.6">ID</text>
<text x="49.3" y="48.1">D+</text>
<text x="49.8" y="51.6">D-</text>
<text x="46.6" y="55.2">VBUS</text>
<text x="46.8" y="62.2">Chassis</text>
<text x="46.8" y="65.7">Chassis</text>
</g>
</svg>
